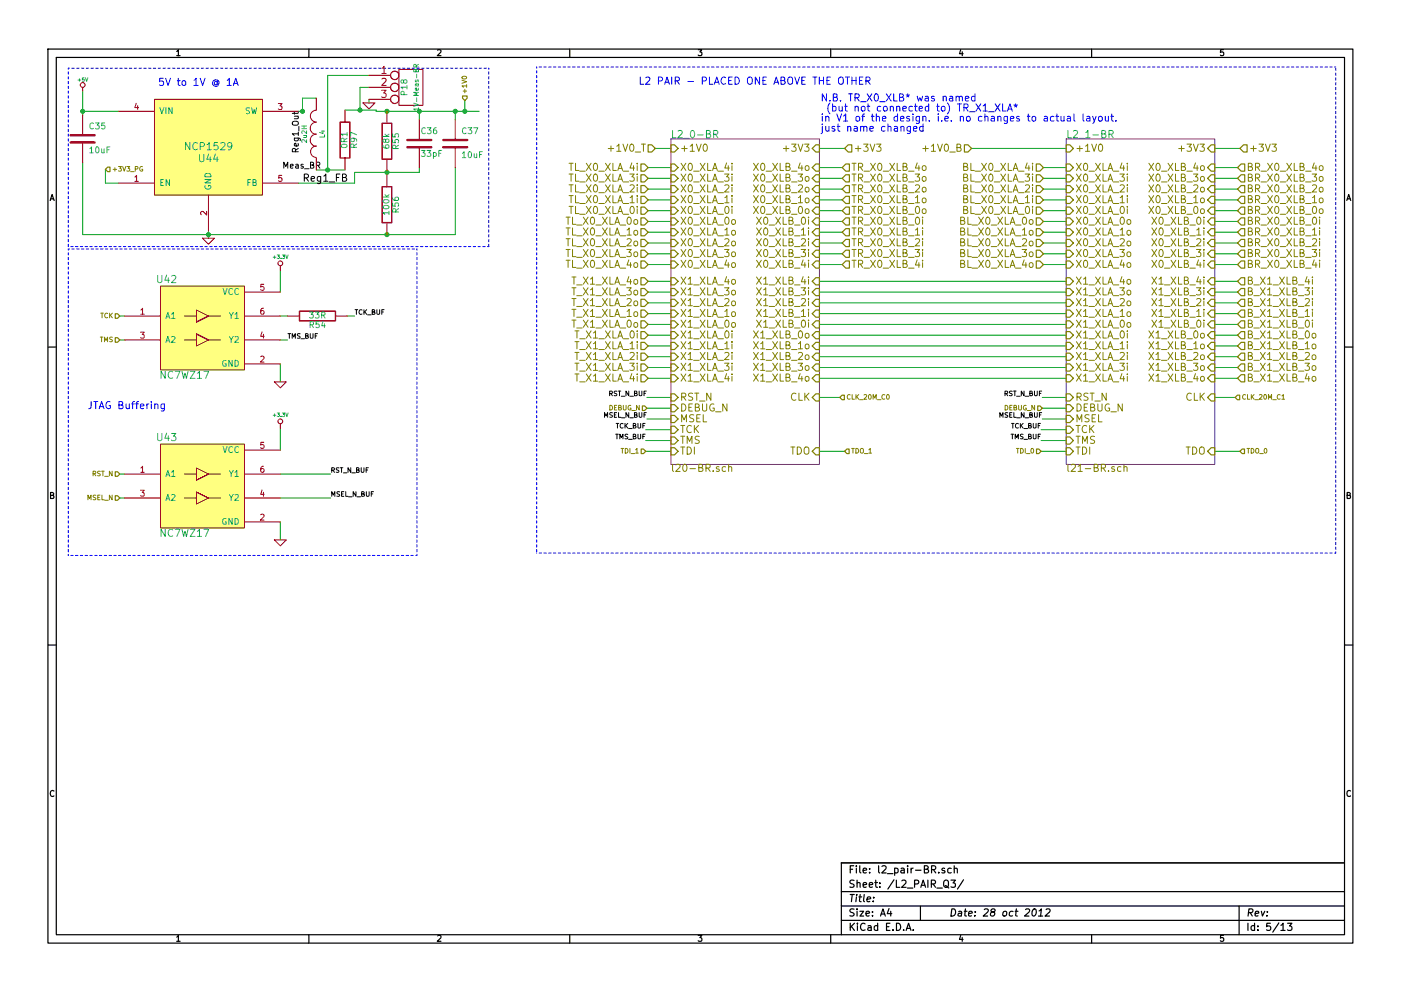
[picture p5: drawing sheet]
<svg xmlns="http://www.w3.org/2000/svg" width="297mm" height="210mm" viewBox="0 0 297 210" stroke-linecap="round" stroke-linejoin="round" font-family="sans-serif">
<g fill="none" stroke="#000" stroke-width=".25">
<path d="M10.2 10.4h276.6v189.7h-276.6zM11.9 12.2h273.2v186.1h-273.2zM65.5 10.4v1.8M120.8 10.4v1.8M176.1 10.4v1.8M231.4 10.4v1.8M10.2 73.6h1.7M285.1 73.6h1.7M10.2 136.8h1.7M285.1 136.8h1.7M65.5 198.3v1.8M120.8 198.3v1.8"/>
<path d="M176.1 198.3v1.8M178.4 189.2h106.7M178.4 195.3h106.7M178.4 192.2h106.7M185.2 190.4v.1M188.5 192.8l-.4 1h1M188.8 193.3v1.1M192.1 197.4l.5-1.5 .5 1.5M192.3 197h.7M193.6 197.3v.1M195.1 192.2v3.1M199 185.1v.1"/>
<path d="M200.3 184.3l-.4-.1-.2 .2 .1 .2 .5 .2v.3h-.6M200.4 187.9l.8 .5M201.6 186.7h1l-.5 .6 .4 .2v.6l-.2 .2-.7-.2M201.7 184.3l-.5-.1-.3 .3 .1 .6 .2 .1 .5-.1M202.3 184.3h.1a.36 .36 0 0 1 .6 .1v.8M202.3 183.7v1.5M204.3 186.7l-1.3 1.9M219.1 192.9l.2-.1a.78 .78 0 0 1 .5 .7 .78 .78 0 0 1-.3 .7l-.4 .2a.97 .97 0 0 1 0-1.5zM220.2 194.4h.9M220.3 193.3l.5-.5-.2 1.6M221.8 193l.6-.2 .3 .3-.2 .4-.9 .9h.9M231.4 198.3v1.8"/>
<path d="M262.7 192.2v6.1M271.6 196.3l.4-.4v1.5M271.6 197.4h.9M273 195.9h.9l-.5 .6 .4 .1v.7l-.2 .1-.6-.1M285.1 183.1h-106.7v15.2"/>
</g>
<g fill="none" stroke="#00a000" stroke-width=".21">
<path d="M17.5 19.3v5.1M78.2 16h-8.7v20.1M78.2 18.5h-1.9v4.9M17.5 23.6h7.6M17.5 34.5v15.3h79v-14.2M22.4 35.9v3h2.7M63.2 23.6h1.3M67.1 20.8h-3v2.8M67.1 36.1h6.1M73.2 23.4h6.6v.2h21.8M78.2 21.1v.7M82 36.3v.8"/>
<path d="M88.9 23.6v1.8M88.9 35.6v1h-13.7v2.3h-12M96.5 23.6v1.8M98.6 21.3v2.3M137.4 37.8h4.8M137.4 35.6h4.8M138.9 31.5h3.3M173.7 31.5h5.4M173.7 37.8h4.9M173.7 35.6h4.9M206 31.5h20.1M221.2 37.8h4.9"/>
<path d="M221.2 35.6h4.9M257.6 31.5h5.3M257.6 37.8h4.8M257.6 35.6h4.8M44.2 49v1.5M59.4 57.4v4.6M137.4 56.1h4.8M137.4 53.8h4.8M137.4 49.3h4.8M137.4 51.6h4.8M137.4 47h4.8M137.4 44.7h4.8"/>
<path d="M137.4 40.1h4.8M137.4 42.4h4.8M137.4 59.7h4.8M173.7 56.1h4.9M173.7 53.8h4.9M173.7 49.3h4.9M173.7 51.6h4.9M173.7 47h4.9M173.7 44.7h4.9M173.7 40.1h4.9M173.7 42.4h4.9M173.7 59.7h52.4"/>
<path d="M221.2 56.1h4.9M221.2 53.8h4.9M221.2 49.3h4.9M221.2 51.6h4.9M221.2 47h4.9M221.2 44.7h4.9M221.2 40.1h4.9M221.2 42.4h4.9M257.6 56.1h4.8M257.6 53.8h4.8M257.6 49.3h4.8M257.6 51.6h4.8"/>
<path d="M257.6 47h4.8M257.6 44.7h4.8M257.6 40.1h4.8M257.6 42.4h4.8M257.6 59.7h4.8M25.4 67.1h1M25.4 72.1h1M59.4 67.1h1.6M59.4 77.2v3.8M59.4 72.1h1.6M73.7 67.1h1.5M137.4 78h4.8"/>
<path d="M137.4 73.4h4.8M137.4 75.7h4.8M137.4 71.1h4.8M137.4 68.8h4.8M137.4 64.3h4.8M137.4 66.5h4.8M137.4 62h4.8M173.7 78h52.4M173.7 73.4h52.4M173.7 75.7h52.4M173.7 71.1h52.4M173.7 68.8h52.4"/>
<path d="M173.7 64.3h52.4M173.7 66.5h52.4M173.7 62h52.4M257.6 78h4.8M257.6 73.4h4.8M257.6 75.7h4.8M257.6 71.1h4.8M257.6 68.8h4.8M257.6 64.3h4.8M257.6 66.5h4.8M257.6 62h4.8M59.4 90.9v4.6"/>
<path d="M136.9 95.8h5.3M136.9 93.5h5.3M136.9 91.2h5.3M137.2 84.3h5M137.2 86.6h5M137.2 88.9h5M137.4 80.3h4.8M173.7 95.8h5.4M173.7 84.3h4.4M173.7 80.3h52.4M220.7 95.8h5.4M220.7 93.5h5.4"/>
<path d="M220.7 91.2h5.4M221 84.3h5.1M221 86.6h5.1M221 88.9h5.1M257.6 95.8h5.3M257.6 84.3h4.3M257.6 80.3h4.8M25.4 105.7h1M25.4 100.6h1M59.4 110.7v3.8M59.4 105.7h10.7M59.4 100.6h10.7"/>
</g>
<g fill="#00a000" stroke="#00a000" stroke-width=".25">
<circle cx="64.1" cy="23.6" r=".41"/>
<circle cx="98.6" cy="23.6" r=".41"/>
<circle cx="82" cy="49.8" r=".41"/>
<circle cx="82" cy="36.6" r=".41"/>
<circle cx="82" cy="23.6" r=".41"/>
<circle cx="17.5" cy="23.6" r=".41"/>
<circle cx="44.2" cy="49.8" r=".41"/>
<circle cx="88.9" cy="23.6" r=".41"/>
<circle cx="96.5" cy="23.6" r=".41"/>
<circle cx="69.5" cy="36.1" r=".41"/>
<circle cx="76.3" cy="23.4" r=".41"/>
</g>
<g fill="none" stroke="#00f" stroke-width=".21" stroke-dasharray=".5" stroke-dashoffset=".3">
<path d="M14.5 14.5v37.8M14.5 14.5h89.1M103.6 14.5v37.8M113.8 14.2v103.1M283.2 14.2h-169.4M14.5 52.8h73.9M88.4 52.8v65.1M103.6 52.3h-89.1M14.5 117.9v-65.1M79.2 117.9h-64.7M88.4 117.9h-9.4M283.2 117.3h-169.4"/>
<path d="M283.2 117.3v-103.1"/>
</g>
<g fill="none" stroke="#a00000" stroke-width=".21">
<path d="M17.5 18.5v.8M84.6 14.7h5.1v7.6h-5.1zM17.5 24.4v4.3M17.5 30.2v4.3M25.1 38.9h7.7M25.1 23.6h7.7M32.8 21.1h22.8v20.3h-22.8zM55.6 38.9h7.6M55.6 23.6h7.6M67.1 20.8v2.6a1.24 1.24 0 0 0-1.3 1.2 1.24 1.24 0 0 0 1.3 1.3M67.1 25.9a1.27 1.27 0 0 0-1.3 1.3 1.27 1.27 0 0 0 1.3 1.3 1.27 1.27 0 0 0-1.3 1.2 1.27 1.27 0 0 0 1.3 1.3 1.19 1.19 0 0 0-1.2 1.2 1.19 1.19 0 0 0 1.2 1.2M67.1 33.5v2.6"/>
<path d="M73.2 23.4v2.5M73.2 33.5v2.6M77 21.8h2.5l-1.3 1.3zM82 23.6v2.6M82 33.8v2.5M82 37.1v2.5M88.9 25.4v4.3M88.9 31.2v4.4M96.5 25.4v4.3M96.5 31.2v4.4M42.9 50.5h2.6l-1.3 1.3zM44.2 41.4v7.6"/>
<path d="M59.4 56.4v1M82 47.2v2.6M26.4 67.1h7.6M26.4 72.1h7.6M34 60.7h17.8v17.8h-17.8zM39.1 72.1h2.6v-1.2v2.5l2.5-1.3-2.5-1.2 2.5 1.2h2.5M39.1 67.1h2.6v1.2v-2.5l2.5 1.3-2.5 1.2 2.5-1.2h2.5M51.8 67.1h7.6M51.8 77.2h7.6M51.8 72.1h7.6M51.8 62h7.6M61 67.1h2.5"/>
<path d="M71.1 67.1h2.6M34 94.2h17.8v17.8h-17.8zM51.8 95.5h7.6M58.2 81h2.5l-1.3 1.3zM59.4 89.9v1M26.4 100.6h7.6M26.4 105.7h7.6M39.1 105.7h2.6v-1.3v2.5l2.5-1.2-2.5-1.3 2.5 1.3h2.5M39.1 100.6h2.6v1.2v-2.5l2.5 1.3-2.5 1.2 2.5-1.2h2.5M51.8 100.6h7.6M51.8 110.7h7.6M51.8 105.7h7.6"/>
<path d="M58.2 114.5h2.5l-1.3 1.3z"/>
<circle cx="17.5" cy="18" r=".51"/>
<circle cx="59.4" cy="55.9" r=".51"/>
<circle cx="59.4" cy="89.4" r=".51"/>
</g>
<g fill="none" stroke="#a00000" stroke-width=".25">
<path d="M78.2 16h4.6M78.2 18.5h4.6M78.2 21.1h4.6"/>
<circle cx="83.7" cy="16" r=".89"/>
<circle cx="83.7" cy="18.5" r=".89"/>
<circle cx="83.7" cy="21.1" r=".89"/>
</g>
<path d="M88.2 14.2v-.5h-.4l-.1 .5h1M88.7 13.7l-.5 .3M88.7 23.1h-1l.3 .3M88.7 22.9v.5M151.3 28.5l.7-.1 .2-.2-.1-.4-.2-.1h-.6v1.5M151.7 28.5l.5 .7M235.1 28.5l.8-.1 .1-.2-.1-.4-.2-.1h-.6v1.5M235.5 28.5l.5 .7" fill="none" stroke="#00a0a0" stroke-width=".21"/>
<path d="M72.1 25.9h2.1v7.6h-2.1zM81 39.6h2.1v7.6h-2.1zM81 26.2h2.1v7.6h-2.1zM63.5 66h7.6v2.1h-7.6z" fill="none" stroke="#a00000" stroke-width=".3"/>
<g fill="none" stroke="#00f" stroke-width=".21">
<path d="M48.2 17l.4-.4v1.5M48.2 18.1h.8M49.5 18.1l.5-1.5 .5 1.5M49.6 17.7h.7M180.6 16.4v1.5M180.6 17.1h.9M181.5 16.4v1.5M182.2 17.1h.5M183 16.4h-.8v1.5h.8M183.6 17.2l.7-.1 .2-.2-.1-.4-.2-.1h-.6v1.5M184 17.2l.5 .7M206.7 19.9v1.5"/>
<path d="M193 26.8v1.3l-.2 .2h-.4M193 26.9l-.4-.1-.3 .3 .1 .6 .2 .1h.4M193.7 27.3l.7-.1-.1-.3-.4-.1-.2 .2 .1 .8h.5M195.7 26.9l-.4-.1-.3 .3v.6l.3 .1h.4M195.7 26.3v1.5M203.4 20.6a.35 .35 0 0 1 .3-.2 .35 .35 0 0 1 .3 .2v.8M204.7 20.9l.7-.1-.1-.3-.4-.1-.2 .2v.8h.6M206.7 20.5l-.4-.1-.3 .3v.6l.3 .1h.4M211 22l1 1.6M212 22l-1 1.6M212.6 22v1.6h.7M213.6 23.6l.5-1.6 .5 1.6"/>
<path d="M213.7 23.1h.8M215 22.3l.3 .1 .4-.1M215.1 22.7l.2-.3 .2 .3M215.3 22v.4M223.4 24.8l-.4-.1-.3 .3 .1 .6 .2 .1 .4-.1M223.9 24.7h.6M224.1 24.2v1.3l.4 .2M224.9 24.7l.1 .9 .4 .1 .2-.1M225.6 24.7v1M226.3 24.8h.6l.1 .9M227 25.1l-.7 .1a.3 .3 0 0 0 .2 .5l.5-.1M227.7 24.2v1.3l.2 .2"/>
<path d="M229.6 24.2v1.3l.3 .2M230.4 24.8h.6l.1 .9M231.1 25.1l-.7 .1a.3 .3 0 0 0 .2 .5l.5-.1M231.7 24.7l.3 1M232.4 24.7l-.5 1.4-.2 .1M233 24.8l.4-.1 .3 .3v.4l-.3 .3-.5-.3zM234.3 24.7l.1 .9 .4 .1 .2-.1M235 24.7v1M235.5 24.7h.6M235.7 24.2v1.3l.4 .2M236.6 25.6v.1M34.8 85.7v1.2l-.2 .3-.4-.1"/>
<path d="M34.8 85.8l-.4-.1-.3 .3 .1 .6 .2 .1 .4-.1"/>
</g>
<g fill="none" stroke="#808000" stroke-width=".21">
<path d="M98 16.3a.47 .47 0 0 1 .6-.2 .47 .47 0 0 1 .3 .5 .48 .48 0 0 1-.6 .2 .48 .48 0 0 1-.3-.5zM30.2 35.4a.46 .46 0 0 0-.6 .4 .46 .46 0 0 0 .7 .4v-.3h-.3M149.2 30.7l.3-.1a.81 .81 0 0 1 .5 .7 .81 .81 0 0 1-.5 .8l-.3-.1-.1-.5zM166.1 31.5h1.2M185.9 30.6h.9l-.5 .6 .4 .1v.7l-.2 .1-.6-.1M195.7 31.5h1.1M233 30.7l.3-.1a.81 .81 0 0 1 .5 .7 .81 .81 0 0 1-.5 .8l-.3-.1-.1-.5zM249.9 31.5h1.2M269.7 30.6h.9l-.5 .6 .4 .1v.7l-.2 .1-.6-.1M279.8 39.9l.2-.2 .4 .2v.7l-.2 .1-.4-.1zM279.8 37.6l.2-.2 .4 .2v.7l-.2 .1-.4-.1zM279.8 35.3l.2-.2 .4 .2v.7l-.2 .2-.4-.2z"/>
<path d="M278.3 58.8v.1M278.3 59.3v1M279.8 55.2v.2M279.8 52.9v.2M279.8 48.4v.1M279.8 50.6v.2M279.8 46.6v1M279.8 48.9v1M279.8 51.1v1.1M279.8 53.4v1.1M279.8 55.7v1M279.9 44.4l.3-.1 .3 .3v.4l-.3 .3-.5-.3z"/>
<path d="M279.9 42.1l.3-.1 .3 .3v.4l-.3 .3-.5-.3zM278.3 77.7l.2-.1 .4 .1v.8l-.2 .1-.4-.1zM278.3 73.1l.2-.1 .4 .1v.8l-.2 .1-.4-.1zM278.3 75.4l.2-.1 .4 .1v.8l-.2 .1-.4-.1zM278.3 70.9l.2-.2 .4 .2v.7l-.2 .1-.4-.1zM278.3 67.9v.2M278.3 63.3v.2M278.3 65.6v.2M278.3 61.1v.1M278.3 61.6v1M278.3 63.8v1.1M278.3 66.1v1.1"/>
<path d="M278.3 68.4v1M153.8 99.1l-.4-.1-.3 .3 .1 .6 .2 .1 .4-.1M154.5 99.2l.1-.1a.36 .36 0 0 1 .5 .1v.8M154.5 98.5v1.5M237.7 99.1l-.5-.1-.3 .3 .1 .6 .2 .1 .5-.1M238.3 99.2l.1-.1a.36 .36 0 0 1 .6 .1v.8M238.3 98.5v1.5M271.8 84.7h.6M278.3 80l.2-.1 .4 .1v.7l-.2 .2-.4-.2z"/>
</g>
<g fill="none" stroke="#808000" stroke-width=".25">
<path d="M22.4 35.9l.4-.4h.5v.9h-.5zM98.1 20.4h.9v.4l-.4 .5-.5-.5zM135.9 39.4h.8l.7 .7-.7 .8h-.8zM135.9 37.1h.8l.7 .7-.7 .8h-.8zM135.9 34.8h.8l.7 .8-.7 .7h-.8zM137.4 30.7h.8l.7 .8-.7 .8h-.8zM142.2 34.8h.8l.8 .8-.8 .7h-.8zM142.2 37.1h.8l.8 .7-.8 .8h-.8zM142.2 39.4h.8l.8 .7-.8 .8h-.8zM142.2 30.7h.8l.8 .8-.8 .8h-.8zM173 34.8h.7v1.5h-.7l-.8-.7zM173 37.1h.7v1.5h-.7l-.8-.8z"/>
<path d="M173 39.4h.7v1.5h-.7l-.8-.8zM173 30.7h.7v1.6h-.7l-.8-.8zM179.3 34.8h.8v1.5h-.8l-.7-.7zM179.3 37.1h.8v1.5h-.8l-.7-.8zM179.3 39.4h.8v1.5h-.8l-.7-.8zM179.8 30.7h.8v1.6h-.8l-.7-.8zM204.5 30.7h.7l.8 .8-.8 .8h-.7zM219.7 34.8h.8l.7 .8-.7 .7h-.8zM219.7 37.1h.8l.7 .7-.7 .8h-.8zM219.7 39.4h.8l.7 .7-.7 .8h-.8zM226.1 34.8h.7l.8 .8-.8 .7h-.7zM226.1 37.1h.7l.8 .7-.8 .8h-.7z"/>
<path d="M226.1 39.4h.7l.8 .7-.8 .8h-.7zM226.1 30.7h.7l.8 .8-.8 .8h-.7zM256 31.5l.8-.8h.8v1.6h-.8zM256.8 34.8h.8v1.5h-.8l-.8-.7zM256.8 37.1h.8v1.5h-.8l-.8-.8zM256.8 39.4h.8v1.5h-.8l-.8-.8zM262.4 37.8l.7-.7h.8v1.5h-.8zM262.4 35.6l.7-.8h.8v1.5h-.8zM262.9 31.5l.8-.8h.7v1.6h-.7zM135.9 58.9h.8l.7 .8-.7 .7h-.8zM135.9 55.4h.8l.7 .7-.7 .8h-.8zM135.9 53.1h.8l.7 .7-.7 .8h-.8z"/>
<path d="M135.9 48.5h.8l.7 .8-.7 .7h-.8zM135.9 50.8h.8l.7 .8-.7 .7h-.8zM135.9 46.2h.8l.7 .8-.7 .7h-.8zM135.9 43.9h.8l.7 .8-.7 .8h-.8zM135.9 41.7h.8l.7 .7-.7 .8h-.8zM142.2 58.9h.8l.8 .8-.8 .7h-.8zM142.2 41.7h.8l.8 .7-.8 .8h-.8zM142.2 43.9h.8l.8 .8-.8 .8h-.8zM142.2 46.2h.8l.8 .8-.8 .7h-.8zM142.2 48.5h.8l.8 .8-.8 .7h-.8zM142.2 50.8h.8l.8 .8-.8 .7h-.8zM142.2 53.1h.8l.8 .7-.8 .8h-.8z"/>
<path d="M142.2 55.4h.8l.8 .7-.8 .8h-.8zM173 58.9h.7v1.5h-.7l-.8-.7zM173 41.7h.7v1.5h-.7l-.8-.8zM173 43.9h.7v1.6h-.7l-.8-.8zM173 46.2h.7v1.5h-.7l-.8-.7zM173 48.5h.7v1.5h-.7l-.8-.7zM173 50.8h.7v1.5h-.7l-.8-.7zM173 53.1h.7v1.5h-.7l-.8-.8zM173 55.4h.7v1.5h-.7l-.8-.8zM179.3 41.7h.8v1.5h-.8l-.7-.8zM179.3 43.9h.8v1.6h-.8l-.7-.8zM179.3 46.2h.8v1.5h-.8l-.7-.7z"/>
<path d="M179.3 50.8h.8v1.5h-.8l-.7-.7zM179.3 48.5h.8v1.5h-.8l-.7-.7zM179.3 53.1h.8v1.5h-.8l-.7-.8zM179.3 55.4h.8v1.5h-.8l-.7-.8zM219.7 41.7h.8l.7 .7-.7 .8h-.8zM219.7 43.9h.8l.7 .8-.7 .8h-.8zM219.7 46.2h.8l.7 .8-.7 .7h-.8zM219.7 50.8h.8l.7 .8-.7 .7h-.8zM219.7 48.5h.8l.7 .8-.7 .7h-.8zM219.7 53.1h.8l.7 .7-.7 .8h-.8zM219.7 55.4h.8l.7 .7-.7 .8h-.8zM226.1 58.9h.7l.8 .8-.8 .7h-.7z"/>
<path d="M226.1 41.7h.7l.8 .7-.8 .8h-.7zM226.1 43.9h.7l.8 .8-.8 .8h-.7zM226.1 46.2h.7l.8 .8-.8 .7h-.7zM226.1 48.5h.7l.8 .8-.8 .7h-.7zM226.1 50.8h.7l.8 .8-.8 .7h-.7zM226.1 53.1h.7l.8 .7-.8 .8h-.7zM226.1 55.4h.7l.8 .7-.8 .8h-.7zM256.8 58.9h.8v1.5h-.8l-.8-.7zM256.8 41.7h.8v1.5h-.8l-.8-.8zM256.8 43.9h.8v1.6h-.8l-.8-.8zM256.8 46.2h.8v1.5h-.8l-.8-.7zM256.8 48.5h.8v1.5h-.8l-.8-.7z"/>
<path d="M256.8 50.8h.8v1.5h-.8l-.8-.7zM256.8 53.1h.8v1.5h-.8l-.8-.8zM256.8 55.4h.8v1.5h-.8l-.8-.8zM262.4 59.7l.7-.8h.8v1.5h-.8zM262.4 56.1l.7-.7h.8v1.5h-.8zM262.4 53.8l.7-.7h.8v1.5h-.8zM262.4 49.3l.7-.8h.8v1.5h-.8zM262.4 51.6l.7-.8h.8v1.5h-.8zM262.4 47l.7-.8h.8v1.5h-.8zM262.4 44.7l.7-.8h.8v1.6h-.8zM262.4 40.1l.7-.7h.8v1.5h-.8zM262.4 42.4l.7-.7h.8v1.5h-.8z"/>
<path d="M24.4 71.6h.5l.5 .5-.5 .5h-.5zM24.4 66.6h.5l.5 .5-.5 .4h-.5zM135.9 79.5h.8l.7 .8-.7 .7h-.8zM135.9 77.2h.8l.7 .8-.7 .7h-.8zM135.9 72.6h.8l.7 .8-.7 .8h-.8zM135.9 74.9h.8l.7 .8-.7 .7h-.8zM135.9 70.4h.8l.7 .7-.7 .8h-.8zM135.9 68.1h.8l.7 .7-.7 .8h-.8zM135.9 63.5h.8l.7 .8-.7 .7h-.8zM135.9 65.8h.8l.7 .7-.7 .8h-.8zM135.9 61.2h.8l.7 .8-.7 .7h-.8zM142.2 61.2h.8l.8 .8-.8 .7h-.8z"/>
<path d="M142.2 63.5h.8l.8 .8-.8 .7h-.8zM142.2 65.8h.8l.8 .7-.8 .8h-.8zM142.2 68.1h.8l.8 .7-.8 .8h-.8zM142.2 70.4h.8l.8 .7-.8 .8h-.8zM142.2 72.6h.8l.8 .8-.8 .8h-.8zM142.2 74.9h.8l.8 .8-.8 .7h-.8zM142.2 77.2h.8l.8 .8-.8 .7h-.8zM142.2 79.5h.8l.8 .8-.8 .7h-.8zM173 61.2h.7v1.5h-.7l-.8-.7zM173 63.5h.7v1.5h-.7l-.8-.7zM173 65.8h.7v1.5h-.7l-.8-.8zM173 68.1h.7v1.5h-.7l-.8-.8z"/>
<path d="M173 70.4h.7v1.5h-.7l-.8-.8zM173 72.6h.7v1.6h-.7l-.8-.8zM173 74.9h.7v1.5h-.7l-.8-.7zM173 77.2h.7v1.5h-.7l-.8-.7zM173 79.5h.7v1.5h-.7l-.8-.7zM226.1 61.2h.7l.8 .8-.8 .7h-.7zM226.1 63.5h.7l.8 .8-.8 .7h-.7zM226.1 65.8h.7l.8 .7-.8 .8h-.7zM226.1 68.1h.7l.8 .7-.8 .8h-.7zM226.1 70.4h.7l.8 .7-.8 .8h-.7zM226.1 72.6h.7l.8 .8-.8 .8h-.7zM226.1 74.9h.7l.8 .8-.8 .7h-.7z"/>
<path d="M226.1 77.2h.7l.8 .8-.8 .7h-.7zM226.1 79.5h.7l.8 .8-.8 .7h-.7zM256.8 61.2h.8v1.5h-.8l-.8-.7zM256.8 63.5h.8v1.5h-.8l-.8-.7zM256.8 65.8h.8v1.5h-.8l-.8-.8zM256.8 68.1h.8v1.5h-.8l-.8-.8zM256.8 70.4h.8v1.5h-.8l-.8-.8zM256.8 72.6h.8v1.6h-.8l-.8-.8zM256.8 74.9h.8v1.5h-.8l-.8-.7zM256.8 77.2h.8v1.5h-.8l-.8-.7zM256.8 79.5h.8v1.5h-.8l-.8-.7zM262.4 78l.7-.8h.8v1.5h-.8z"/>
<path d="M262.4 73.4l.7-.8h.8v1.6h-.8zM262.4 75.7l.7-.8h.8v1.5h-.8zM262.4 71.1l.7-.7h.8v1.5h-.8zM262.4 68.8l.7-.7h.8v1.5h-.8zM262.4 64.3l.7-.8h.8v1.5h-.8zM262.4 66.5l.7-.7h.8v1.5h-.8zM262.4 62l.7-.8h.8v1.5h-.8zM135.9 95.3h.5l.5 .5-.5 .4h-.5zM136.2 86.1h.5l.5 .5-.5 .5h-.5zM142.2 83.6h.8l.8 .7-.8 .8h-.8zM142.2 85.8h.8l.8 .8-.8 .8h-.8zM142.2 88.1h.8l.8 .8-.8 .8h-.8z"/>
<path d="M142.2 90.4h.8l.8 .8-.8 .7h-.8zM142.2 92.7h.8l.8 .8-.8 .7h-.8zM142.2 95h.8l.8 .8-.8 .7h-.8zM173 83.6h.7v1.5h-.7l-.8-.8zM173 95h.7v1.5h-.7l-.8-.7zM178.5 83.8h.5v1h-.5l-.4-.5zM179.6 95.3h.4v.9h-.4l-.5-.4zM219.8 95.3h.4l.5 .5-.5 .4h-.4zM220 86.1h.5l.5 .5-.5 .5h-.5zM226.1 83.6h.7l.8 .7-.8 .8h-.7zM226.1 85.8h.7l.8 .8-.8 .8h-.7zM226.1 88.1h.7l.8 .8-.8 .8h-.7z"/>
<path d="M226.1 90.4h.7l.8 .8-.8 .7h-.7zM226.1 92.7h.7l.8 .8-.8 .7h-.7zM226.1 95h.7l.8 .8-.8 .7h-.7zM256 84.3l.8-.7h.8v1.5h-.8zM256 95.8l.8-.8h.8v1.5h-.8zM262.4 83.8h.4v1h-.4l-.5-.5zM262.4 80.3l.7-.8h.8v1.5h-.8zM263.4 95.3h.5v.9h-.5l-.5-.4zM24.4 100.1h.5l.5 .5-.5 .5h-.5zM24.4 105.2h.5l.5 .5-.5 .4h-.5z"/>
</g>
<g fill="#ffff80" stroke="#ffff80" stroke-width=".25">
<path d="M34 94.2h17.8v17.8h-17.8z"/>
<path d="M34 60.7h17.8v17.8h-17.8z"/>
<path d="M32.8 21.1h22.8v20.3h-22.8z"/>
</g>
<path d="M15 30.2h5.1M15 28.7h5.1M86.4 31.2h5M86.4 29.7h5M94 31.2h5.1M94 29.7h5.1" fill="none" stroke="#a00000" stroke-width=".51"/>
<path d="M142.2 29.5h31.5v69h-31.5zM226.1 29.5h31.5v69h-31.5z" fill="none" stroke="#a000a0" stroke-width=".21"/>
<g font-size="2.1" fill="#a00000">
<text x="80.8" y="15.7">1</text>
<text x="80.8" y="18.3">2</text>
<text x="80.8" y="20.8">3</text>
</g>
<g font-size="2.1" fill="#00f">
<text x="33.5" y="18.3">5V to 1V @ 1A</text>
<text x="135.4" y="18">L2 PAIR - PLACED ONE ABOVE THE OTHER</text>
<text x="174" y="21.6">N.B. TR_X0_XLB* was named</text>
<text x="174.6" y="23.7">(but not connected to) TR_X1_XLA*</text>
<text x="174" y="25.9">in V1 of the design. i.e. no changes to actual layout.</text>
<text x="174" y="28">just name changed</text>
<text x="18.5" y="86.9">JTAG Buffering</text>
</g>
<g font-size="2.1" fill="#00a0a0">
<text x="142.2" y="29.4">L2_0-BR</text>
<text x="226.1" y="29.4">L2_1-BR</text>
<text x="39.6" y="31.9">NCP1529</text>
<text x="42.3" y="34.5">U44</text>
<text x="33.4" y="60.1">U42</text>
<text x="34.2" y="80.4">NC7WZ17</text>
<text x="33.4" y="93.6">U43</text>
<text x="34.2" y="114">NC7WZ17</text>
</g>
<g font-size="2.1" fill="#808000">
<text x="129.5" y="32.3">+1V0_T</text>
<text x="144.2" y="32.3">+1V0</text>
<text x="166.8" y="32.3">+3V3</text>
<text x="181" y="32.3">+3V3</text>
<text x="196.3" y="32.3">+1V0_B</text>
<text x="228" y="32.3">+1V0</text>
<text x="250.6" y="32.3">+3V3</text>
<text x="264.8" y="32.3">+3V3</text>
<text x="120.7" y="40.9">TL_X0_XLA_2i</text>
<text x="120.7" y="38.6">TL_X0_XLA_3i</text>
<text x="120.7" y="36.3">TL_X0_XLA_4i</text>
<text x="144.2" y="36.3">X0_XLA_4i</text>
<text x="144.2" y="38.6">X0_XLA_3i</text>
<text x="144.2" y="40.9">X0_XLA_2i</text>
<text x="160.1" y="36.3">X0_XLB_4o</text>
<text x="160.1" y="38.6">X0_XLB_3o</text>
<text x="160.1" y="40.9">X0_XLB_2o</text>
<text x="180.5" y="36.3">TR_X0_XLB_4o</text>
<text x="180.5" y="38.6">TR_X0_XLB_3o</text>
<text x="180.5" y="40.9">TR_X0_XLB_2o</text>
<text x="204.3" y="36.3">BL_X0_XLA_4i</text>
<text x="204.3" y="38.6">BL_X0_XLA_3i</text>
<text x="204.3" y="40.9">BL_X0_XLA_2i</text>
<text x="228" y="36.3">X0_XLA_4i</text>
<text x="228" y="38.6">X0_XLA_3i</text>
<text x="228" y="40.9">X0_XLA_2i</text>
<text x="243.9" y="36.3">X0_XLB_4o</text>
<text x="243.9" y="38.6">X0_XLB_3o</text>
<text x="243.9" y="40.9">X0_XLB_2o</text>
<text x="264.3" y="40.9">BR_X0_XLB_2o</text>
<text x="264.3" y="38.6">BR_X0_XLB_3o</text>
<text x="264.3" y="36.3">BR_X0_XLB_4o</text>
<text x="120" y="47.7">TL_X0_XLA_0o</text>
<text x="120.7" y="45.5">TL_X0_XLA_0i</text>
<text x="120.7" y="43.2">TL_X0_XLA_1i</text>
<text x="144.2" y="43.2">X0_XLA_1i</text>
<text x="144.2" y="45.5">X0_XLA_0i</text>
<text x="144.2" y="47.7">X0_XLA_0o</text>
<text x="160.1" y="43.2">X0_XLB_1o</text>
<text x="160.1" y="45.5">X0_XLB_0o</text>
<text x="160.8" y="47.7">X0_XLB_0i</text>
<text x="180.5" y="43.2">TR_X0_XLB_1o</text>
<text x="180.5" y="45.5">TR_X0_XLB_0o</text>
<text x="180.5" y="47.7">TR_X0_XLB_0i</text>
<text x="203.6" y="47.7">BL_X0_XLA_0o</text>
<text x="204.3" y="43.2">BL_X0_XLA_1i</text>
<text x="204.3" y="45.5">BL_X0_XLA_0i</text>
<text x="228" y="43.2">X0_XLA_1i</text>
<text x="228" y="45.5">X0_XLA_0i</text>
<text x="228" y="47.7">X0_XLA_0o</text>
<text x="243.9" y="43.2">X0_XLB_1o</text>
<text x="243.9" y="45.5">X0_XLB_0o</text>
<text x="244.7" y="47.7">X0_XLB_0i</text>
<text x="264.3" y="47.7">BR_X0_XLB_0i</text>
<text x="264.3" y="45.5">BR_X0_XLB_0o</text>
<text x="264.3" y="43.2">BR_X0_XLB_1o</text>
<text x="120" y="50">TL_X0_XLA_1o</text>
<text x="120" y="52.3">TL_X0_XLA_2o</text>
<text x="144.2" y="50">X0_XLA_1o</text>
<text x="144.2" y="52.3">X0_XLA_2o</text>
<text x="160.8" y="50">X0_XLB_1i</text>
<text x="160.8" y="52.3">X0_XLB_2i</text>
<text x="180.5" y="52.3">TR_X0_XLB_2i</text>
<text x="180.5" y="50">TR_X0_XLB_1i</text>
<text x="203.6" y="52.3">BL_X0_XLA_2o</text>
<text x="203.6" y="50">BL_X0_XLA_1o</text>
<text x="228" y="50">X0_XLA_1o</text>
<text x="228" y="52.3">X0_XLA_2o</text>
<text x="244.7" y="50">X0_XLB_1i</text>
<text x="244.7" y="52.3">X0_XLB_2i</text>
<text x="264.3" y="50">BR_X0_XLB_1i</text>
<text x="264.3" y="52.3">BR_X0_XLB_2i</text>
<text x="120" y="56.9">TL_X0_XLA_4o</text>
<text x="120" y="54.6">TL_X0_XLA_3o</text>
<text x="144.2" y="54.6">X0_XLA_3o</text>
<text x="144.2" y="56.9">X0_XLA_4o</text>
<text x="160.8" y="54.6">X0_XLB_3i</text>
<text x="160.8" y="56.9">X0_XLB_4i</text>
<text x="180.5" y="54.6">TR_X0_XLB_3i</text>
<text x="180.5" y="56.9">TR_X0_XLB_4i</text>
<text x="203.6" y="54.6">BL_X0_XLA_3o</text>
<text x="203.6" y="56.9">BL_X0_XLA_4o</text>
<text x="228" y="54.6">X0_XLA_3o</text>
<text x="228" y="56.9">X0_XLA_4o</text>
<text x="244.7" y="54.6">X0_XLB_3i</text>
<text x="244.7" y="56.9">X0_XLB_4i</text>
<text x="264.3" y="56.9">BR_X0_XLB_4i</text>
<text x="264.3" y="54.6">BR_X0_XLB_3i</text>
<text x="121.3" y="65">T_X1_XLA_2o</text>
<text x="121.3" y="62.7">T_X1_XLA_3o</text>
<text x="121.3" y="60.4">T_X1_XLA_4o</text>
<text x="144.2" y="60.4">X1_XLA_4o</text>
<text x="144.2" y="62.7">X1_XLA_3o</text>
<text x="144.2" y="65">X1_XLA_2o</text>
<text x="160.8" y="60.4">X1_XLB_4i</text>
<text x="160.8" y="62.7">X1_XLB_3i</text>
<text x="160.8" y="65">X1_XLB_2i</text>
<text x="228" y="60.4">X1_XLA_4o</text>
<text x="228" y="62.7">X1_XLA_3o</text>
<text x="228" y="65">X1_XLA_2o</text>
<text x="244.7" y="60.4">X1_XLB_4i</text>
<text x="244.7" y="62.7">X1_XLB_3i</text>
<text x="244.7" y="65">X1_XLB_2i</text>
<text x="264.3" y="65">B_X1_XLB_2i</text>
<text x="264.3" y="62.7">B_X1_XLB_3i</text>
<text x="264.3" y="60.4">B_X1_XLB_4i</text>
<text x="121.3" y="69.6">T_X1_XLA_0o</text>
<text x="121.3" y="67.3">T_X1_XLA_1o</text>
<text x="122" y="71.9">T_X1_XLA_0i</text>
<text x="144.2" y="67.3">X1_XLA_1o</text>
<text x="144.2" y="69.6">X1_XLA_0o</text>
<text x="144.2" y="71.9">X1_XLA_0i</text>
<text x="160.1" y="71.9">X1_XLB_0o</text>
<text x="160.8" y="67.3">X1_XLB_1i</text>
<text x="160.8" y="69.6">X1_XLB_0i</text>
<text x="228" y="67.3">X1_XLA_1o</text>
<text x="228" y="69.6">X1_XLA_0o</text>
<text x="228" y="71.9">X1_XLA_0i</text>
<text x="243.9" y="71.9">X1_XLB_0o</text>
<text x="244.7" y="67.3">X1_XLB_1i</text>
<text x="244.7" y="69.6">X1_XLB_0i</text>
<text x="264.3" y="71.9">B_X1_XLB_0o</text>
<text x="264.3" y="69.6">B_X1_XLB_0i</text>
<text x="264.3" y="67.3">B_X1_XLB_1i</text>
<text x="122" y="74.2">T_X1_XLA_1i</text>
<text x="122" y="76.4">T_X1_XLA_2i</text>
<text x="144.2" y="74.2">X1_XLA_1i</text>
<text x="144.2" y="76.4">X1_XLA_2i</text>
<text x="160.1" y="74.2">X1_XLB_1o</text>
<text x="160.1" y="76.4">X1_XLB_2o</text>
<text x="228" y="74.2">X1_XLA_1i</text>
<text x="228" y="76.4">X1_XLA_2i</text>
<text x="243.9" y="74.2">X1_XLB_1o</text>
<text x="243.9" y="76.4">X1_XLB_2o</text>
<text x="264.3" y="74.2">B_X1_XLB_1o</text>
<text x="264.3" y="76.4">B_X1_XLB_2o</text>
<text x="122" y="81">T_X1_XLA_4i</text>
<text x="122" y="78.7">T_X1_XLA_3i</text>
<text x="144.2" y="78.7">X1_XLA_3i</text>
<text x="144.2" y="81">X1_XLA_4i</text>
<text x="160.1" y="78.7">X1_XLB_3o</text>
<text x="160.1" y="81">X1_XLB_4o</text>
<text x="228" y="78.7">X1_XLA_3i</text>
<text x="228" y="81">X1_XLA_4i</text>
<text x="243.9" y="78.7">X1_XLB_3o</text>
<text x="243.9" y="81">X1_XLB_4o</text>
<text x="264.3" y="81">B_X1_XLB_4o</text>
<text x="264.3" y="78.7">B_X1_XLB_3o</text>
<text x="144.2" y="85.1">RST_N</text>
<text x="144.2" y="87.4">DEBUG_N</text>
<text x="144.2" y="89.7">MSEL</text>
<text x="167.4" y="85.1">CLK</text>
<text x="228" y="85.1">RST_N</text>
<text x="228" y="87.4">DEBUG_N</text>
<text x="228" y="89.7">MSEL</text>
<text x="251.3" y="85.1">CLK</text>
<text x="144.2" y="91.9">TCK</text>
<text x="144.2" y="94.2">TMS</text>
<text x="228" y="91.9">TCK</text>
<text x="228" y="94.2">TMS</text>
<text x="142.2" y="100.2">l20-BR.sch</text>
<text x="144.2" y="96.5">TDI</text>
<text x="167.3" y="96.5">TDO</text>
<text x="226.1" y="100.2">l21-BR.sch</text>
<text x="228" y="96.5">TDI</text>
<text x="251.2" y="96.5">TDO</text>
</g>
<g font-size="2.1">
<text x="64.6" y="38.6">Reg1_FB</text>
<text x="179.9" y="185.4">File: l2_pair-BR.sch</text>
<text x="179.9" y="191.5">Title:</text>
<text x="179.9" y="188.4">Sheet: /L2_PAIR_Q3/</text>
<text x="179.9" y="197.6">KiCad E.D.A.</text>
<text x="179.9" y="194.5">Size: A4</text>
<text x="201.2" y="194.5">Date: 28 oct 2012</text>
<text x="264.2" y="194.5">Rev:</text>
<text x="264.2" y="197.6">Id: 5/13</text>
</g>
<g font-size="1.8">
<text x="37.3" y="11.9">1</text>
<text x="92.7" y="11.9">2</text>
<text x="148" y="11.9">3</text>
<text x="203.3" y="11.9">4</text>
<text x="258.6" y="11.9">5</text>
<text x="60.1" y="35.8">Meas_BR</text>
<text x="63.4" y="32" transform="rotate(-90 63.4 32)">Reg1_Out</text>
<text x="10.4" y="42.7">A</text>
<text x="285.3" y="42.7">A</text>
<text x="10.4" y="105.9">B</text>
<text x="285.3" y="105.9">B</text>
<text x="10.4" y="169.1">C</text>
<text x="285.3" y="169.1">C</text>
<text x="37.3" y="199.8">1</text>
<text x="92.7" y="199.8">2</text>
<text x="148" y="199.8">3</text>
<text x="203.3" y="199.8">4</text>
<text x="258.6" y="199.8">5</text>
</g>
<g font-size="1.8" fill="#a00000">
<text x="28.5" y="23.4">4</text>
<text x="59" y="23.4">3</text>
<text x="28.5" y="38.6">1</text>
<text x="59" y="38.6">5</text>
<text x="43.9" y="45.7" transform="rotate(-90 43.9 45.7)">2</text>
<text x="55.1" y="61.7">5</text>
<text x="29.7" y="66.8">1</text>
<text x="29.7" y="71.9">3</text>
<text x="55.1" y="71.9">4</text>
<text x="55.1" y="66.8">6</text>
<text x="55.1" y="77">2</text>
<text x="55.1" y="95.2">5</text>
<text x="29.7" y="100.3">1</text>
<text x="55.1" y="100.3">6</text>
<text x="29.7" y="105.4">3</text>
<text x="55.1" y="105.4">4</text>
<text x="55.1" y="110.5">2</text>
</g>
<g font-size="1.8" fill="#00a0a0">
<text x="86.4" y="20.1" transform="rotate(-90 86.4 20.1)">P18</text>
<text x="19" y="27.5">C35</text>
<text x="33.8" y="24.3">VIN</text>
<text x="51.8" y="24.3">SW</text>
<text x="89.4" y="28.5">C36</text>
<text x="98" y="28.5">C37</text>
<text x="19.1" y="32.6">10uF</text>
<text x="73.7" y="31.3" transform="rotate(-90 73.7 31.3)">0R1</text>
<text x="75.7" y="31.3" transform="rotate(-90 75.7 31.3)">R97</text>
<text x="82.6" y="31.4" transform="rotate(-90 82.6 31.4)">68k</text>
<text x="84.6" y="31.6" transform="rotate(-90 84.6 31.6)">R55</text>
<text x="89.4" y="33.3">33pF</text>
<text x="98.1" y="33.6">10uF</text>
<text x="33.8" y="39.5">EN</text>
<text x="44.8" y="40.4" transform="rotate(-90 44.8 40.4)">GND</text>
<text x="52.2" y="39.5">FB</text>
<text x="82.6" y="45.4" transform="rotate(-90 82.6 45.4)">100k</text>
<text x="84.6" y="45.1" transform="rotate(-90 84.6 45.1)">R56</text>
<text x="47.1" y="62.6">VCC</text>
<text x="35.1" y="67.7">A1</text>
<text x="48.6" y="67.7">Y1</text>
<text x="65.7" y="69.6">R54</text>
<text x="65.7" y="67.6">33R</text>
<text x="35.1" y="72.8">A2</text>
<text x="46.9" y="77.8">GND</text>
<text x="48.6" y="72.8">Y2</text>
<text x="35.1" y="101.2">A1</text>
<text x="47.1" y="96.1">VCC</text>
<text x="48.6" y="101.2">Y1</text>
<text x="35.1" y="106.3">A2</text>
<text x="48.6" y="106.3">Y2</text>
<text x="46.9" y="111.4">GND</text>
</g>
<g font-size="1.4" fill="#00a0a0">
<text x="88.8" y="22.7" transform="rotate(-90 88.8 22.7)">1V-Meas-BR</text>
<text x="68.9" y="29.3" transform="rotate(-90 68.9 29.3)">L4</text>
<text x="65.1" y="30.2" transform="rotate(-90 65.1 30.2)">2u2H</text>
</g>
<g font-size="1.4" fill="#808000">
<text x="99" y="19.9" transform="rotate(-90 99 19.9)">+1V0</text>
<text x="23.7" y="36.4">+3V3_PG</text>
<text x="21.2" y="67.5">TCK</text>
<text x="21.1" y="72.6">TMS</text>
<text x="129" y="87.1">DEBUG_N</text>
<text x="179.5" y="84.8">CLK_20M_C0</text>
<text x="212.8" y="87.1">DEBUG_N</text>
<text x="263.3" y="84.8">CLK_20M_C1</text>
<text x="19.5" y="101.1">RST_N</text>
<text x="131.7" y="96.2">TDI_1</text>
<text x="180.5" y="96.2">TDO_1</text>
<text x="215.6" y="96.2">TDI_0</text>
<text x="264.3" y="96.2">TDO_0</text>
<text x="18.4" y="106.1">MSEL_N</text>
</g>
<g font-size="1.4">
<text x="61" y="71.9">TMS_BUF</text>
<text x="75.2" y="66.8">TCK_BUF</text>
<text x="128" y="88.6">MSEL_N_BUF</text>
<text x="129" y="84.1">RST_N_BUF</text>
<text x="211.8" y="88.6">MSEL_N_BUF</text>
<text x="212.9" y="84.1">RST_N_BUF</text>
<text x="130.4" y="93.2">TMS_BUF</text>
<text x="130.5" y="90.9">TCK_BUF</text>
<text x="214.2" y="93.2">TMS_BUF</text>
<text x="214.3" y="90.9">TCK_BUF</text>
<text x="70.1" y="100.3">RST_N_BUF</text>
<text x="70.1" y="105.4">MSEL_N_BUF</text>
</g>
<g font-size="1.1" fill="#00a0a0">
<text x="16.6" y="17.3">+5V</text>
<text x="58" y="54.9">+3.3V</text>
<text x="58" y="88.5">+3.3V</text>
</g>
</svg>
